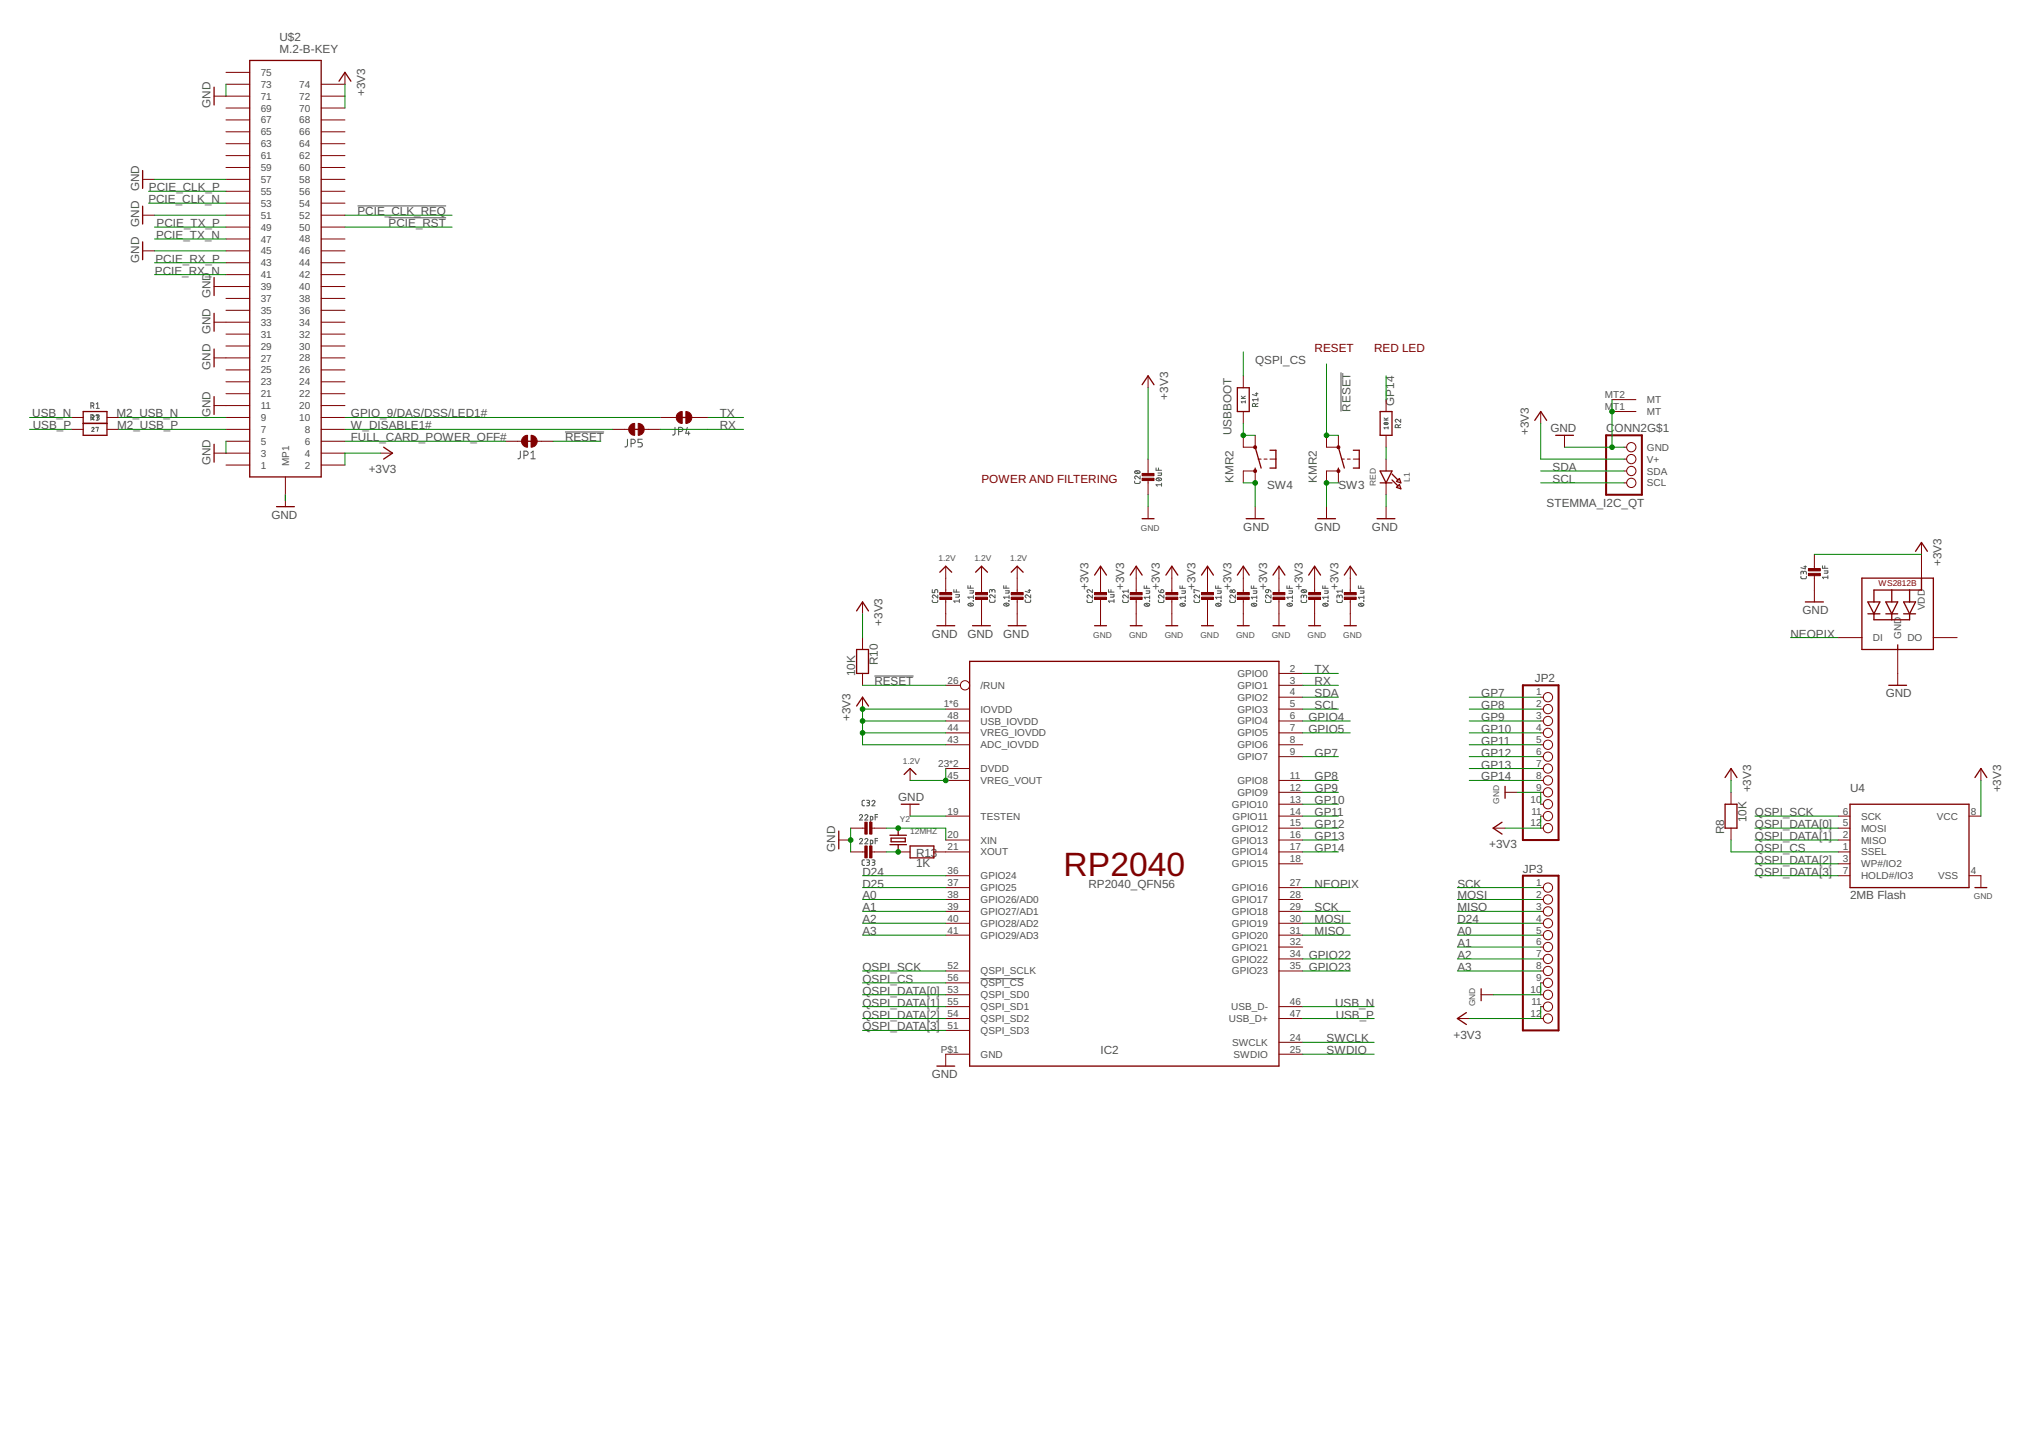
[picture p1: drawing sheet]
<svg xmlns="http://www.w3.org/2000/svg" width="297mm" height="210mm" viewBox="0 0 297 210" stroke-linecap="round" stroke-linejoin="round" font-family="sans-serif">
<g fill="none" stroke="#505050" stroke-width=".15">
<path d="M52.2 30.1h13M56.8 31.8h8.4M13.3 59.2l.4-.1a.22 .22 0 0 0 0-.2 .22 .22 0 0 0-.2-.1h-.2v.8M13.5 59.2l.2 .4M14.1 59l.2-.2v.8M14.1 59.6h.4M181.3 58.2h.6M181.3 57.8l.3 .4M181.9 58.7h-.6l.1 .1M181.9 58.5v.3M181.9 57.8l-.4 .2M183.3 59.3l-.1-.4a.22 .22 0 0 0-.2 0 .22 .22 0 0 0-.1 .2v.2h.8"/>
<path d="M183.3 57.5h.4M183.5 57.3v.5l-.6-.2M183.7 58.9l-.4 .2M183.7 58.3h-.8l.2 .2M183.7 58.1v.4M195.8 54.4v5.7M13.3 61h.2a.22 .22 0 0 0 .2-.2 .22 .22 0 0 0-.2-.3h-.2v.8M13.4 60.8l.2-.2 .1 .1v.2l-.3 .3h.3M13.4 62.5l.2-.1h.1v.2l-.3 .4h.3M13.5 61l.2 .3M14 60.7l.4-.1-.2 .6M14 62.4h.4l-.2 .6"/>
<path d="M14.1 60.5l.3 .1 .1 .1-.1 .2h-.3M14.3 60.9a.22 .22 0 0 1 .2 .3l-.4 .1M76 65.8v1l-.2 .2h-.2M76.5 66.5h.3a.31 .31 0 0 0 .3-.3 .31 .31 0 0 0-.3-.4h-.3v1.2M77.5 67h.7M77.5 66.1l.4-.3v1.2M82.5 63.1h5.7M91.6 64.1v1l-.1 .1h-.3M92.2 64.7h.3a.31 .31 0 0 0 .3-.3 .31 .31 0 0 0-.3-.3h-.3v1.1M93.8 64.1h-.6v.5h.4a.33 .33 0 0 1 .2 .3 .33 .33 0 0 1-.2 .3h-.4M98.6 62.4v.9l-.2 .2h-.2M99.1 63h.3a.31 .31 0 0 0 .3-.3 .31 .31 0 0 0-.3-.3h-.3v1.1"/>
<path d="M100.4 62.4l-.3 .8h.7M100.6 63v.5M165.7 70.2v.3l.2 .1 .5-.1 .1-.3M165.7 68.8a.42 .42 0 0 1 .5-.1 .42 .42 0 0 1 .3 .3l-.6 .1-.2-.1zM165.9 68.7l.4 .4M166.5 69.5v.4l-.4-.3a.22 .22 0 0 0-.4 0 .22 .22 0 0 0 .2 .3M168.8 68.3v.3h.8M168.9 69.9l.3-.2 .3 .1 .1 .2a.49 .49 0 0 1-.8 0zM169 69.8l.5 .3M169.1 69h.5v.4h-.5M169.2 68.3v.3M169.6 70.8h-.8l.2 .2"/>
<path d="M169.6 70.5v.5M202.1 61.3h.6M202.1 61l.4 .3M202.1 61.7a.33 .33 0 0 1 .6 .2 .31 .31 0 0 1-.3 .1 .31 .31 0 0 1-.3-.3zM202.2 61.7l.4 .3M202.7 62.4h-.6l.1 .2M202.7 62.3v.3M202.7 61l-.3 .2M204.2 62.4l-.1-.4-.3 .1v.3h.8M204.6 61.2v.4l-.5-.3a.22 .22 0 0 0-.3 0 .22 .22 0 0 0 .1 .3M204.6 62l-.4 .1M127.7 98.7h5.7"/>
<path d="M136.1 87.6l.1 .3h.1h.6v-.3M136.1 86.1v.4h.4v-.4h.2h.2v.4M136.9 86.8v.5l-.4-.4a.22 .22 0 0 0-.3 .1 .22 .22 0 0 0 .1 .3M139.3 86.1v.3h.8M139.6 86.8h.5l-.1 .3-.4 .1M139.7 86.1v.3M140.1 87.7h-.8l.2 .2M140.1 87.5v.4M141.4 85.5v.4h.8M141.4 88.2l.4-.2 .2 .1 .2 .2a.49 .49 0 0 1-.8 0zM141.5 88.1l.5 .3M141.6 86.2h.6l-.1 .4h-.5"/>
<path d="M141.7 85.5v.4M142.1 87.7h.1M142.2 87.2h-.8l.1 .2M142.2 86.9v.5M144.5 87.6v.2l.2 .1h.5l.1-.3M144.9 86.3l.1-.2h.2l.1 .4M144.9 86.4l-.1-.3-.1-.1-.2 .1v.4M145.3 86.8v.5l-.4-.4a.22 .22 0 0 0-.4 .1 .22 .22 0 0 0 .2 .3M146.6 85.5v.4h.8M146.6 88.2a.42 .42 0 0 1 .4-.2 .42 .42 0 0 1 .3 .3l-.5 .2-.2-.2zM146.7 88.1l.5 .3M146.8 86.2h.6l-.1 .4h-.5"/>
<path d="M146.9 85.5v.4M147.3 87.7h.1M147.4 87.2h-.8l.1 .2M147.4 86.9v.5M149.7 87.6v.2l.2 .1h.5l.1-.3M150.2 86.2h.3M150.3 86v.5l-.6-.2M150.5 86.8v.5l-.4-.4a.22 .22 0 0 0-.4 .1 .22 .22 0 0 0 .2 .3M158.7 87.6l.1 .3h.1h.5l.1-.3M159.5 86.8v.5l-.4-.4a.22 .22 0 0 0-.3 .1 .22 .22 0 0 0 .1 .3M159.5 86.1v.4l-.4-.4a.22 .22 0 0 0-.3 .1 .22 .22 0 0 0 .1 .3M161.9 86.1v.3h.8"/>
<path d="M162.2 86.8h.5l-.1 .3-.4 .1M162.2 86.1v.3M162.7 87.7h-.8l.2 .2M162.7 87.5v.4M164 87.6v.3h.1h.6l.1-.3M164.8 86.8v.5l-.5-.4a.22 .22 0 0 0-.3 .1 .22 .22 0 0 0 .1 .3M164.8 86.1v.4M164.8 86.3h-.8l.1 .2M167.1 85.5v.4h.8M167.1 88.2l.4-.1 .4 .1a.37 .37 0 0 1-.4 .3 .37 .37 0 0 1-.4-.3zM167.3 88.1l.4 .4M167.4 86.3h.5l-.1 .3h-.4"/>
<path d="M167.4 85.5v.4M167.9 87.8h.1M167.9 87v.4M167.9 87.2h-.8l.2 .2M169.2 87.6v.3h.2h.5l.1-.3M169.2 86.1l.1 .3 .2 .1M169.5 86.1a.23 .23 0 0 1 .4 0 .23 .23 0 0 1 0 .4h-.4zM170 86.8v.5l-.5-.4a.22 .22 0 0 0-.3 .1 .22 .22 0 0 0 .2 .3M172.3 85.5v.4h.8M172.3 88.2l.4-.1 .4 .1a.37 .37 0 0 1-.4 .3 .37 .37 0 0 1-.4-.3zM172.5 88.1l.4 .4M172.6 86.3h.5l-.1 .3h-.4"/>
<path d="M172.7 85.5v.4M173.1 87.8h.1M173.1 87.2h-.8l.2 .2M173.1 87v.4M174.4 87.6v.3h.2h.5l.1-.3M175.2 86.8v.5l-.5-.4a.22 .22 0 0 0-.3 .1 .22 .22 0 0 0 .2 .3M175.2 86.3l-.8-.2v.4h.1M177.5 85.5v.4h.8M177.5 88.2a.42 .42 0 0 1 .5-.2 .42 .42 0 0 1 .3 .4 .41 .41 0 0 1-.4 .1 .41 .41 0 0 1-.4-.3zM177.7 88.1l.4 .4M177.8 86.3h.5l-.1 .3h-.4M177.9 85.5v.4"/>
<path d="M178.3 87.8h.1M178.3 87.2h-.8l.2 .2M178.3 87v.4M179.6 87.6v.3h.2h.5l.1-.3M180.4 86.8v.5l-.4-.4a.22 .22 0 0 0-.4 .1 .22 .22 0 0 0 .2 .3M182.7 85.5v.4h.8M182.8 88.2a.41 .41 0 0 1 .4-.2 .41 .41 0 0 1 .3 .4 .4 .4 0 0 1-.4 .1 .4 .4 0 0 1-.3-.3zM182.9 88.1l.4 .4M183 86.3h.5v.3h-.5M183.1 85.5v.4M183.5 87.8h.1M183.5 87.2h-.8l.2 .2"/>
<path d="M183.5 87v.4M184.8 87.6v.3h.2h.5l.1-.3M184.8 86.2l.5-.1v.2a.23 .23 0 0 1-.3 .2 .23 .23 0 0 1-.2-.3zM185.3 86.1l.2 .1 .1 .2M185.6 86.8v.5l-.4-.4a.22 .22 0 0 0-.4 .1 .22 .22 0 0 0 .2 .3M187.9 85.5v.4h.8M188 88.2l.3-.1 .4 .1a.37 .37 0 0 1-.3 .3 .37 .37 0 0 1-.4-.3zM188.1 88.1l.5 .4M188.2 86.3h.5v.3h-.5M188.3 85.5v.4M188.7 87.8h.1M188.7 87.2h-.8l.2 .2"/>
<path d="M188.7 87v.4M190 87.6v.3h.2h.5l.1-.3M190.1 86.2l.3-.1h.3l.1 .2a.49 .49 0 0 1-.8 0zM190.2 86.1l.4 .4M190.4 87.1l.1-.2a.22 .22 0 0 1 .3 .2v.2M190.4 87.2v-.3l-.2-.1-.2 .1v.4M193.2 85.5v.4h.8M193.2 88.2a.42 .42 0 0 1 .4-.2 .42 .42 0 0 1 .3 .4 .41 .41 0 0 1-.4 .1 .41 .41 0 0 1-.3-.3zM193.3 88.1l.5 .4M193.4 86.3h.6v.3h-.6M193.5 85.5v.4M193.9 87.8h.1"/>
<path d="M194 87.2h-.8l.1 .2M194 87v.4M195.2 87.6l.1 .3h.1h.5l.1-.3M195.6 87.1l.1-.2h.2l.1 .4M195.6 87.2v-.3h-.3l-.1 .4M196 86.3h-.8l.2 .2M196 86.1v.4M198.4 85.5v.4h.8M198.4 88.2a.42 .42 0 0 1 .4-.2 .42 .42 0 0 1 .3 .4 .41 .41 0 0 1-.4 .1 .41 .41 0 0 1-.3-.3zM198.5 88.1l.5 .4M198.6 86.3h.6l-.1 .3h-.5M198.7 85.5v.4"/>
<path d="M199.1 87.8h.1M199.2 87.2h-.8l.1 .2M199.2 87v.4M263 84.1v.3l.2 .1h.5l.1-.4M263.4 83.6a.22 .22 0 0 1 .2-.2 .22 .22 0 0 1 .2 .2v.2M263.4 83.7l-.1-.2-.2-.1-.1 .4M263.4 82.7h.4M263.6 82.6v.4l-.6-.1M266.1 82.6v.4h.8M266.4 83.3h.5v.4h-.5M266.5 82.6v.4M266.9 84.3h-.8l.2 .2"/>
<path d="M266.9 84v.5M125.5 119.1a.22 .22 0 0 1 .3-.2 .22 .22 0 0 1 .1 .4l-.4 .4h.5M126.3 116.8l-.3 .1-.1 .1v.5l.4 .1M126.3 119.1a.22 .22 0 0 1 .3-.2 .22 .22 0 0 1 .1 .4l-.4 .4h.4M126.6 116.8h.2l.2 .2-.1 .2h-.3M126.8 117.2l.2 .1a.22 .22 0 0 1-.2 .3h-.2M127.1 119.7l.3-.1v-.4h-.3v.8M127.3 117a.22 .22 0 0 1 .3-.2 .22 .22 0 0 1 .1 .4l-.4 .4h.5M127.8 119.3h.4M128.2 118.9h-.4v.8M125.5 122.6a.22 .22 0 0 1 .3-.2 .22 .22 0 0 1 .1 .3l-.4 .5h.5M126.3 125.5h-.3l-.1 .2v.5l.4 .1"/>
<path d="M126.3 122.6a.22 .22 0 0 1 .3-.2 .22 .22 0 0 1 .1 .3l-.4 .5h.4M126.6 125.5h.3l.1 .2-.1 .2h-.3M126.8 125.9l.2 .1v.2l-.4 .1M127.1 123.2l.3-.1v-.4l-.3-.1v.8M127.3 125.5h.4l.1 .2-.1 .2h-.3M127.6 125.9l.1 .1v.2l-.4 .1M127.8 122.7h.4M128.2 122.4h-.4v.8M143.2 142.9h6.3"/>
<circle cx="179.8" cy="86.3" r=".18"/>
<circle cx="180.2" cy="86.3" r=".22"/>
</g>
<g fill="none" stroke="#800000" stroke-width=".19">
<path d="M31.3 12.7v2.6M36.5 8.8h10.4v60.8h-10.4zM49.5 11.9l.9-1.3 .8 1.3M20.8 24.9v2.6M20.8 30.1v2.6M20.8 35.3v2.6M31.3 40.5v2.6M31.3 45.7v2.6M31.3 50.9v2.7M31.3 57.9v2.6M166.8 56.2l.9-1.3 .8 1.3M180.7 56.6h1.7v3.5h-1.7z"/>
<path d="M12.1 60.1h3.5v3.4h-3.5zM12.1 61.8h3.5M31.3 64.9v2.6M40.4 74h2.6M56 65.3l1.3 .8-1.3 .9M76.8 64.4h1.2M92.4 62.7h1.2M99.4 60.9h1.2M166.8 75.7h1.7M182 75.7h2.6M183.3 68.3v.4M183.3 65.3l.9 3"/>
<path d="M185.5 65.7h.8v2.6h-.8M192.4 75.7h2.6M195.5 68.3v.4M195.5 65.3l.8 3M197.6 65.7h.9v2.6h-.9M201.1 75.7h2.6M201.5 68.7h1.8l-.9 1.8zM201.5 70.5h1.8M201.5 60.1h1.8v3.4h-1.8zM203.3 70.1l.9 .8M203.3 69.2l.9 .9M203.9 70.3l.5-.5 .2 .7z"/>
<path d="M203.9 71.1l.5-.4 .2 .7zM224.1 61.4l.9-1.3 .9 1.3M227.2 63.5h2.6M125.1 94.8h1.7v3.5h-1.7zM125.1 89.2l.9-1.3 .8 1.3M136.8 91.3h2.6M137.2 83.5l.9-.8 .9 .8M141.6 96.5h45.2v59.1h-45.2zM142 91.3h2.6M142.5 83.5l.8-.8 .9 .8M147.2 91.3h2.6M147.7 83.5l.8-.8 .9 .8"/>
<path d="M159.9 91.3h1.7M159.9 83.9l.8-1.2 .9 1.2M165.1 91.3h1.7M165.1 83.9l.8-1.2 .9 1.2M170.3 91.3h1.7M170.3 83.9l.8-1.2 .9 1.2M175.5 91.3h1.7M175.5 83.9l.8-1.2 .9 1.2M180.7 91.3h1.7M180.7 83.9l.9-1.2 .8 1.2M185.9 91.3h1.7M185.9 83.9l.9-1.2 .8 1.2"/>
<path d="M191.1 91.3h1.7M191.1 83.9l.9-1.2 .8 1.2M196.3 91.3h1.8M196.3 83.9l.9-1.2 .9 1.2M263.7 87.9h2.6M271.9 84.4h10.4v10.4h-10.4zM272.8 87.9h1.7l-.8 1.7zM272.8 89.6h1.7M273.7 89.6v.9h5.2v-.9M275.4 87.9h1.7l-.8 1.7zM275.4 89.6h1.7M276.3 86.1v1.8"/>
<path d="M276.3 89.6v.9M277.1 94.1v.7M278 87.9h1.7l-.8 1.7zM278 89.6h1.7M278.9 86.1v1.8M279.7 80.5l.9-1.3 .9 1.3M280.6 84.4v1.7h-6.9v1.8M125.1 103.1l.9-1.3 .8 1.3M131.6 117.4h2.6M132 113.1l.9-.9 .9 .9M219.8 114.8v1.7M251.9 117.4h1.8v3.5h-1.8z"/>
<path d="M251.9 113.5l.9-1.3 .9 1.3M270.2 117.4h17.3v12.2h-17.3zM275.8 100h2.6M288.4 113.5l.9-1.3 .9 1.3M122.5 121.3v2.6M130 123.3h2.4M130 121.9h2.4M130.1 122.3h2.1v.6h-2.1zM131.2 120.9v1M131.2 123.3v1.1M132.9 123.5h3.5v1.7h-3.5zM219.4 120l-1.3 .9 1.3 .9"/>
<path d="M288.4 129.6h1.8M136.8 155.6h2.6M214.1 147.8l-1.3 .9 1.3 .8M216.3 144.3v1.8"/>
</g>
<g fill="none" stroke="#800000" stroke-width=".15">
<path d="M31.3 14h5.2M33 19.2h3.5M33 17.5h3.5M33 15.8h3.5M33 12.3h3.5M33 10.6h3.5M46.9 19.2h3.5M46.9 17.5h3.5M46.9 15.8h3.5M46.9 14h3.5M50.4 10.6v1.7h-3.5M20.8 36.6h1.8"/>
<path d="M20.8 31.4h1.8M20.8 26.2h1.8M33 38.4h3.5M33 36.6h3.5M33 34.9h3.5M33 33.1h3.5M33 31.4h3.5M33 29.7h3.5M33 27.9h3.5M33 26.2h3.5M33 24.4h3.5M33 22.7h3.5"/>
<path d="M33 21h3.5M46.9 38.4h3.5M46.9 36.6h3.5M46.9 34.9h3.5M46.9 33.1h3.5M46.9 31.4h3.5M46.9 29.7h3.5M46.9 27.9h3.5M46.9 26.2h3.5M46.9 24.4h3.5M46.9 22.7h3.5M46.9 21h3.5"/>
<path d="M31.3 59.2h5.2M31.3 52.2h5.2M31.3 47h5.2M31.3 41.8h5.2M33 57.5h3.5M33 55.7h3.5M33 54h3.5M33 50.5h3.5M33 48.8h3.5M33 45.3h3.5M33 43.6h3.5M33 40.1h3.5"/>
<path d="M46.9 59.2h3.5M46.9 57.5h3.5M46.9 55.7h3.5M46.9 54h3.5M46.9 52.2h3.5M46.9 50.5h3.5M46.9 48.8h3.5M46.9 47h3.5M46.9 45.3h3.5M46.9 43.6h3.5M46.9 41.8h3.5M46.9 40.1h3.5"/>
<path d="M167.7 54.9v1.7M181.6 54.9v1.7M202.4 58.3v1.8M235.4 58.3h3.5M10.4 62.7h1.7M10.4 60.9h1.7M15.6 62.7h1.8M15.6 60.9h1.8M31.3 66.1h5.2M33 67.9h3.5M33 64.4h3.5M33 62.7h3.5"/>
<path d="M33 60.9h3.5M41.7 69.6v4.4M46.9 67.9h3.5M46.9 66.1h3.5M46.9 64.4h3.5M46.9 62.7h3.5M46.9 60.9h3.5M55.6 66.1h1.7M73.8 64.4h2.4M78.4 64.4h2.4M89.5 62.7h2.3M94.1 62.7h2.3"/>
<path d="M96.4 60.9h2.4M101 60.9h2.4M167.7 67v2.3M167.7 70v2.2M167.7 74v1.7M181.6 70.5v-1.8h1.7v1.8M181.6 63.5v1.8h1.7v-1.8M181.6 60.1v1.7M183.3 74v1.7M183.7 67h.5M184.6 67h.4M185.5 67h.8"/>
<path d="M193.7 63.5v1.8h1.8v-1.8M193.7 70.5v-1.8h1.8v1.8M193.7 74v1.7M195.9 67h.4M196.8 67h.4M197.6 67h.9M202.4 63.5v1.8M202.4 67v1.7M202.4 70.5v1.7M202.4 74v1.7M225 60.1v1.7M228.5 63.5v1.8"/>
<path d="M235.4 60.1h3.5M237.2 67h.4M237.2 68.7h.4M237.2 65.3h.4M237.2 70.5h.4M280.6 79.2v5.2M126 87.9v1.7M126 93.1v1.7M126 98.3v1.7M138.1 82.7v4M138.1 87.3v4M143.3 82.7v4"/>
<path d="M143.3 87.3v4M148.5 82.7v4M148.5 87.3v4M160.7 82.7v4M160.7 87.3v4M165.9 82.7v4M165.9 87.3v4M171.1 82.7v4M171.1 87.3v4M176.3 82.7v4M176.3 87.3v4M181.6 82.7v4"/>
<path d="M181.6 87.3v4M186.8 98.3h3.4M186.8 82.7v4M186.8 87.3v4M192 82.7v4M192 87.3v4M197.2 82.7v4M197.2 87.3v4M265 80.9v2.3M265 83.9v4M268.4 93.1h3.5M277.1 94.8v5.2"/>
<path d="M282.3 93.1h3.5M126 101.8v1.7M132.9 112.2v1.7M132.9 117.4v1.7M138.1 119.1h3.5M138.1 108.7h3.5M138.1 113.9h3.5M138.1 100h2.2M138.1 103.5h3.5M138.1 105.2h3.5M138.1 107h3.5M138.1 112.2h3.5"/>
<path d="M186.8 119.1h3.4M186.8 108.7h3.4M186.8 115.7h3.4M186.8 113.9h3.4M186.8 117.4h3.4M186.8 100h3.4M186.8 101.8h3.4M186.8 103.5h3.4M186.8 105.2h3.4M186.8 107h3.4M186.8 110.4h3.4M219.8 115.7h1.7"/>
<path d="M225 119.1h.4M225 108.7h.4M225 115.7h.4M225 113.9h.4M225 117.4h.4M225 101.8h.4M225 103.5h.4M225 105.2h.4M225 107h.4M225 110.4h.4M225 112.2h.4M252.8 112.2v1.7"/>
<path d="M252.8 115.7v1.7M268.4 119.1h1.8M287.5 119.1h1.8M289.3 112.2v1.7M122.5 122.6h1.7M124.2 120.9h2.3M124.2 124.4h2.3M127.2 120.9h2.2M127.2 124.4h2.2M131.2 124.4h1.7M136.4 124.4h5.2M138.1 122.6h3.5"/>
<path d="M138.1 127.8h3.5M138.1 129.6h3.5M138.1 131.3h3.5M138.1 133h3.5M138.1 134.8h3.5M138.1 136.5h3.5M186.8 120.9h3.4M186.8 122.6h3.4M186.8 124.4h3.4M186.8 126.1h3.4M186.8 129.6h3.4M186.8 131.3h3.4"/>
<path d="M186.8 133h3.4M186.8 134.8h3.4M186.8 140h3.4M186.8 136.5h3.4M186.8 138.2h3.4M218.1 120.9h1.7M225 120.9h.4M225 129.6h.4M225 131.3h.4M225 133h.4M225 134.8h.4M225 140h.4"/>
<path d="M225 136.5h.4M225 138.2h.4M252.8 120.9v1.7M268.4 120.9h1.8M268.4 122.6h1.8M268.4 124.4h1.8M268.4 126.1h1.8M268.4 127.8h1.8M287.5 127.8h1.8v1.8M138.1 141.7h3.5M138.1 146.9h3.5M138.1 148.7h3.5"/>
<path d="M138.1 143.5h3.5M138.1 145.2h3.5M138.1 150.4h3.5M141.6 153.9h-3.5v1.7M186.8 153.9h3.4M186.8 141.7h3.4M186.8 152.1h3.4M186.8 146.9h3.4M186.8 148.7h3.4M212.8 148.7h1.8M216.3 145.2h1.8M225 141.7h.4"/>
<path d="M225 146.9h.4M225 148.7h.4M225 143.5h.4M225 145.2h.4"/>
<circle cx="238.2" cy="65.3" r=".68"/>
<circle cx="238.2" cy="67" r=".68"/>
<circle cx="238.2" cy="68.7" r=".68"/>
<circle cx="238.2" cy="70.5" r=".68"/>
<circle cx="140.9" cy="100" r=".68"/>
<circle cx="226.1" cy="108.7" r=".68"/>
<circle cx="226.1" cy="113.9" r=".68"/>
<circle cx="226.1" cy="119.1" r=".68"/>
<circle cx="226.1" cy="107" r=".68"/>
<circle cx="226.1" cy="110.4" r=".68"/>
<circle cx="226.1" cy="101.8" r=".68"/>
<circle cx="226.1" cy="103.5" r=".68"/>
<circle cx="226.1" cy="112.2" r=".68"/>
<circle cx="226.1" cy="105.2" r=".68"/>
<circle cx="226.1" cy="117.4" r=".68"/>
<circle cx="226.1" cy="115.7" r=".68"/>
<circle cx="226.1" cy="131.3" r=".68"/>
<circle cx="226.1" cy="133" r=".68"/>
<circle cx="226.1" cy="136.5" r=".68"/>
<circle cx="226.1" cy="134.8" r=".68"/>
<circle cx="226.1" cy="129.6" r=".68"/>
<circle cx="226.1" cy="138.2" r=".68"/>
<circle cx="226.1" cy="140" r=".68"/>
<circle cx="226.1" cy="120.9" r=".68"/>
<circle cx="226.1" cy="145.2" r=".68"/>
<circle cx="226.1" cy="148.7" r=".68"/>
<circle cx="226.1" cy="146.9" r=".68"/>
<circle cx="226.1" cy="143.5" r=".68"/>
<circle cx="226.1" cy="141.7" r=".68"/>
</g>
<g fill="#800000" stroke="#800000" stroke-width=".15">
<path d="M195.3 65.1l.2-.1 .1 .1v.3h-.3z" fill-rule="evenodd"/>
<path d="M195.3 68.6h.3v.3h-.3z" fill-rule="evenodd"/>
<path d="M183.1 65.1l.2-.1 .2 .1v.3h-.4z" fill-rule="evenodd"/>
<path d="M183.1 68.6h.4v.3h-.4z" fill-rule="evenodd"/>
<path d="M77.6 63.5h.1a.91 .91 0 0 1 .7 .9h-.8z" fill-rule="evenodd"/>
<path d="M77.6 64.4h.8v.1a.86 .86 0 0 1-.8 .8z" fill-rule="evenodd"/>
<path d="M76.5 63.8l.5-.3v1.8a.87 .87 0 0 1-.8-.6 .87 .87 0 0 1 .3-.9z" fill-rule="evenodd"/>
<path d="M100.2 60.1h.1a.85 .85 0 0 1 .7 .8h-.8z" fill-rule="evenodd"/>
<path d="M100.2 60.9h.8v.1a.85 .85 0 0 1-.8 .8z" fill-rule="evenodd"/>
<path d="M98.9 60.5a.84 .84 0 0 1 .7-.4v1.7a.88 .88 0 0 1-.7-1.3z" fill-rule="evenodd"/>
<path d="M93.2 61.8h.1a.86 .86 0 0 1 .8 .9h-.9z" fill-rule="evenodd"/>
<path d="M93.2 62.7h.9v.1a.82 .82 0 0 1-.9 .7z" fill-rule="evenodd"/>
<path d="M92.1 62l.6-.2v1.7a.87 .87 0 0 1-.8-.5 .87 .87 0 0 1 .2-1z" fill-rule="evenodd"/>
</g>
<g fill="#800000" stroke="#800000" stroke-width=".15">
<path d="M166.8 69.8h1.7v.3h-1.7z"/>
<path d="M166.8 69.1h1.7v.3h-1.7z"/>
<path d="M165.1 87.2h1.7v.3h-1.7z"/>
<path d="M165.1 86.5h1.7v.3h-1.7z"/>
<path d="M159.9 87.2h1.7v.3h-1.7z"/>
<path d="M159.9 86.5h1.7v.3h-1.7z"/>
<path d="M142.5 86.5h1.7v.3h-1.7z"/>
<path d="M142.5 87.2h1.7v.3h-1.7z"/>
<path d="M147.7 86.5h1.7v.3h-1.7z"/>
<path d="M147.7 87.2h1.7v.3h-1.7z"/>
<path d="M137.2 87.2h1.8v.3h-1.8z"/>
<path d="M137.2 86.5h1.8v.3h-1.8z"/>
<path d="M170.3 87.2h1.7v.3h-1.7z"/>
<path d="M170.3 86.5h1.7v.3h-1.7z"/>
<path d="M175.5 87.2h1.7v.3h-1.7z"/>
<path d="M175.5 86.5h1.7v.3h-1.7z"/>
<path d="M180.7 87.2h1.7v.3h-1.7z"/>
<path d="M180.7 86.5h1.7v.3h-1.7z"/>
<path d="M185.9 87.2h1.7v.3h-1.7z"/>
<path d="M185.9 86.5h1.7v.3h-1.7z"/>
<path d="M191.1 87.2h1.7v.3h-1.7z"/>
<path d="M191.1 86.5h1.7v.3h-1.7z"/>
<path d="M196.3 87.2h1.8v.3h-1.8z"/>
<path d="M196.3 86.5h1.8v.3h-1.8z"/>
<path d="M127 120h.3v1.8h-.3z"/>
<path d="M126.3 120h.3v1.8h-.3z"/>
<path d="M127 123.5h.3v1.7h-.3z"/>
<path d="M126.3 123.5h.3v1.7h-.3z"/>
<path d="M264.1 83.7h1.7v.3h-1.7z"/>
<path d="M264.1 83h1.7v.3h-1.7z"/>
</g>
<path d="M234.5 63.5h5.3v8.7h-5.3zM222.4 100h5.2v22.6h-5.2zM222.4 127.8h5.2v22.6h-5.2z" fill="none" stroke="#800000" stroke-width=".3"/>
<g fill="none" stroke="#008000" stroke-width=".15">
<path d="M33 12.3v1.7M50.4 12.3v3.5M21.7 27.9h11.3M21.7 29.7h11.3M22.6 36.6h10.4M22.6 31.4h10.4M22.6 26.2h10.4M22.6 38.4h10.4M22.6 33.1h10.4M22.6 34.9h10.4M50.4 31.4h15.6M50.4 33.1h15.6"/>
<path d="M22.6 40.1h10.4M167.7 56.6v10.4M181.6 51.4v3.5M193.7 53.1v10.4h1.8M202.4 54.9v3.4M235.4 58.3v7M4.3 60.9h6.1M4.3 62.7h6.1M17.4 60.9h15.6M17.4 62.7h15.6M33 64.4v1.7M41.7 72.2v.9"/>
<path d="M50.4 64.4h23.4M50.4 60.9h46M50.4 62.7h39.1M55.6 66.1h-5.2v1.8M80.8 64.4h6.9M96.4 62.7h12.2M103.4 60.9h5.2M167.7 72.2v1.8M181.6 70.5h1.7v3.5M181.6 61.8v1.7h1.7M195.5 70.5h-1.8v3.5M202.4 65.3v1.7"/>
<path d="M202.4 72.2v1.8M225 70.5h12.2M225 61.8v5.2h12.2M225 68.7h12.2M228.5 65.3h8.7M126 89.6v3.5M190.2 98.3h5.3M261.5 93.1h6.9M265 80.9h15.6M126 105.2h12.1M126 107h12.1M126 100h12.1"/>
<path d="M132.9 119.1h5.2M138.1 103.5h-12.1v5.2h12.1M138.1 112.2v1.7h-5.2M190.2 119.1h5.3M190.2 115.7h5.3M190.2 103.5h5.3M190.2 105.2h7M190.2 107h7M190.2 101.8h5.3M190.2 113.9h5.3M190.2 100h5.3M190.2 110.4h5.3"/>
<path d="M190.2 117.4h5.3M214.6 103.5h10.4M214.6 105.2h10.4M214.6 107h10.4M214.6 108.7h10.4M214.6 101.8h10.4M214.6 113.9h10.4M214.6 110.4h10.4M214.6 112.2h10.4M221.5 115.7h3.5v1.7M225 119.1v1.8h-5.2M252.8 113.9v1.8"/>
<path d="M256.3 119.1h12.1M289.3 113.9v5.2M124.2 120.9v3.5M126 134.8h12.1M126 131.3h12.1M126 136.5h12.1M126 133h12.1M126 129.6h12.1M126 127.8h12.1M129.4 120.9h8.7v1.7M129.4 124.4h1.8M190.2 134.8h7"/>
<path d="M190.2 136.5h7M190.2 133h7M190.2 129.6h7M190.2 140h7M190.2 120.9h5.3M190.2 122.6h5.3M190.2 124.4h5.3M212.8 134.8h12.2M212.8 131.3h12.2M212.8 136.5h12.2M212.8 133h12.2M212.8 129.6h12.2"/>
<path d="M212.8 140h12.2M212.8 138.2h12.2M252.8 122.6v1.8h15.6M256.3 127.8h12.1M256.3 120.9h12.1M256.3 122.6h12.1M256.3 126.1h12.1M126 145.2h12.1M126 141.7h12.1M126 148.7h12.1M126 146.9h12.1M126 143.5h12.1"/>
<path d="M126 150.4h12.1M190.2 141.7h7M190.2 148.7h10.5M190.2 146.9h10.5M190.2 152.1h10.5M190.2 153.9h10.5M212.8 141.7h12.2M225 143.5v1.7h-6.9M225 146.9v1.8h-10.4"/>
</g>
<g fill="#008000" stroke="#008000" stroke-width=".15">
<circle cx="193.7" cy="70.5" r=".34"/>
<circle cx="235.4" cy="60.1" r=".34"/>
<circle cx="235.4" cy="65.3" r=".34"/>
<circle cx="124.2" cy="122.6" r=".34"/>
<circle cx="183.3" cy="70.5" r=".34"/>
<circle cx="126" cy="103.5" r=".34"/>
<circle cx="126" cy="105.2" r=".34"/>
<circle cx="126" cy="107" r=".34"/>
<circle cx="193.7" cy="63.5" r=".34"/>
<circle cx="138.1" cy="113.9" r=".34"/>
<circle cx="131.2" cy="120.9" r=".34"/>
<circle cx="131.2" cy="124.4" r=".34"/>
<circle cx="181.6" cy="63.5" r=".34"/>
</g>
<text font-size="4.9" fill="#800000" x="155.3" y="127.8">RP2040</text>
<g font-size="1.7" fill="#505050">
<text x="40.8" y="5.9">U$2</text>
<text x="40.8" y="7.7">M.2-B-KEY</text>
<text x="30.7" y="15.8" transform="rotate(-90 30.7 15.8)">GND</text>
<text x="53.3" y="14" transform="rotate(-90 53.3 14)">+3V3</text>
<text x="20.3" y="27.9" transform="rotate(-90 20.3 27.9)">GND</text>
<text x="21.7" y="29.7">PCIE_CLK_N</text>
<text x="21.8" y="27.9">PCIE_CLK_P</text>
<text x="20.3" y="33.1" transform="rotate(-90 20.3 33.1)">GND</text>
<text x="22.8" y="34.9">PCIE_TX_N</text>
<text x="22.9" y="33.1">PCIE_TX_P</text>
<text x="52.2" y="31.4">PCIE_CLK_REQ</text>
<text x="56.8" y="33.1">PCIE_RST</text>
<text x="20.3" y="38.4" transform="rotate(-90 20.3 38.4)">GND</text>
<text x="22.6" y="40.1">PCIE_RX_N</text>
<text x="22.7" y="38.4">PCIE_RX_P</text>
<text x="30.7" y="43.6" transform="rotate(-90 30.7 43.6)">GND</text>
<text x="30.7" y="54" transform="rotate(-90 30.7 54)">GND</text>
<text x="30.7" y="48.8" transform="rotate(-90 30.7 48.8)">GND</text>
<text x="183.3" y="53.1">QSPI_CS</text>
<text x="170.6" y="58.3" transform="rotate(-90 170.6 58.3)">+3V3</text>
<text x="203.6" y="59.2" transform="rotate(-90 203.6 59.2)">GP14</text>
<text x="4.7" y="60.9">USB_N</text>
<text x="4.8" y="62.7">USB_P</text>
<text x="17" y="60.9">M2_USB_N</text>
<text x="17.1" y="62.7">M2_USB_P</text>
<text x="30.7" y="60.9" transform="rotate(-90 30.7 60.9)">GND</text>
<text x="51.2" y="62.7">W_DISABLE1#</text>
<text x="51.2" y="64.4">FULL_CARD_POWER_OFF#</text>
<text x="51.2" y="60.9">GPIO_9/DAS/DSS/LED1#</text>
<text x="82.5" y="64.4">RESET</text>
<text x="105.1" y="60.9">TX</text>
<text x="105.1" y="62.7">RX</text>
<text x="179.8" y="63.5" transform="rotate(-90 179.8 63.5)">USBBOOT</text>
<text x="197.2" y="60.1" transform="rotate(-90 197.2 60.1)">RESET</text>
<text x="223.3" y="63.5" transform="rotate(-90 223.3 63.5)">+3V3</text>
<text x="226.4" y="63">GND</text>
<text x="234.6" y="63.1">C</text>
<text x="235.8" y="63.1">ONN2G$1</text>
<text x="30.7" y="67.9" transform="rotate(-90 30.7 67.9)">GND</text>
<text x="53.8" y="69.1">+3V3</text>
<text x="180.2" y="70.5" transform="rotate(-90 180.2 70.5)">KMR2</text>
<text x="185" y="71.4">SW4</text>
<text x="192.3" y="70.5" transform="rotate(-90 192.3 70.5)">KMR2</text>
<text x="195.5" y="71.4">SW3</text>
<text x="226.7" y="70.5">SCL</text>
<text x="226.7" y="68.8">SDA</text>
<text x="39.6" y="75.7">GND</text>
<text x="181.6" y="77.4">GND</text>
<text x="192" y="77.4">GND</text>
<text x="200.4" y="77.4">GND</text>
<text x="225.9" y="74">STEMMA_I2C_QT</text>
<text x="283.5" y="82.7" transform="rotate(-90 283.5 82.7)">+3V3</text>
<text x="159" y="86.1" transform="rotate(-90 159 86.1)">+3V3</text>
<text x="164.2" y="86.1" transform="rotate(-90 164.2 86.1)">+3V3</text>
<text x="169.4" y="86.1" transform="rotate(-90 169.4 86.1)">+3V3</text>
<text x="174.6" y="86.1" transform="rotate(-90 174.6 86.1)">+3V3</text>
<text x="179.8" y="86.1" transform="rotate(-90 179.8 86.1)">+3V3</text>
<text x="185" y="86.1" transform="rotate(-90 185 86.1)">+3V3</text>
<text x="190.2" y="86.1" transform="rotate(-90 190.2 86.1)">+3V3</text>
<text x="195.5" y="86.1" transform="rotate(-90 195.5 86.1)">+3V3</text>
<text x="263.2" y="89.6">GND</text>
<text x="128.9" y="91.3" transform="rotate(-90 128.9 91.3)">+3V3</text>
<text x="136.1" y="93.1">GND</text>
<text x="141.3" y="93.1">GND</text>
<text x="146.5" y="93.1">GND</text>
<text x="261.5" y="93.1">NEOPIX</text>
<text x="124.9" y="98.7" transform="rotate(-90 124.9 98.7)">10K</text>
<text x="127.7" y="100">RESET</text>
<text x="128.2" y="97.1" transform="rotate(-90 128.2 97.1)">R10</text>
<text x="192" y="101.8">SDA</text>
<text x="192" y="98.3">TX</text>
<text x="192" y="100">RX</text>
<text x="216.3" y="101.8">GP7</text>
<text x="224.1" y="99.6">JP2</text>
<text x="275.4" y="101.8">GND</text>
<text x="124.2" y="105.2" transform="rotate(-90 124.2 105.2)">+3V3</text>
<text x="191.1" y="105.2">GPIO4</text>
<text x="191.1" y="107">GPIO5</text>
<text x="192" y="103.5">SCL</text>
<text x="216.3" y="105.2">GP9</text>
<text x="216.3" y="103.5">GP8</text>
<text x="216.3" y="107">GP10</text>
<text x="192" y="113.9">GP8</text>
<text x="192" y="110.4">GP7</text>
<text x="216.3" y="108.7">GP11</text>
<text x="216.3" y="110.4">GP12</text>
<text x="216.3" y="112.2">GP13</text>
<text x="216.3" y="113.9">GP14</text>
<text x="131.2" y="116.9">GND</text>
<text x="192" y="115.7">GP9</text>
<text x="192" y="117.4">GP10</text>
<text x="192" y="119.1">GP11</text>
<text x="255.7" y="115.7" transform="rotate(-90 255.7 115.7)">+3V3</text>
<text x="256.3" y="119.1">QSPI_SCK</text>
<text x="270.2" y="115.7">U4</text>
<text x="292.2" y="115.7" transform="rotate(-90 292.2 115.7)">+3V3</text>
<text x="122" y="124.3" transform="rotate(-90 122 124.3)">GND</text>
<text x="133.8" y="125.1">R13</text>
<text x="192" y="120.9">GP12</text>
<text x="192" y="122.6">GP13</text>
<text x="192" y="124.3">GP14</text>
<text x="217.5" y="123.8">+3V3</text>
<text x="251.8" y="121.7" transform="rotate(-90 251.8 121.7)">R8</text>
<text x="255.1" y="120" transform="rotate(-90 255.1 120)">10K</text>
<text x="256.3" y="120.9">QSPI_DATA[0]</text>
<text x="256.3" y="122.6">QSPI_DATA[1]</text>
<text x="256.3" y="124.3">QSPI_CS</text>
<text x="126" y="127.8">D24</text>
<text x="126" y="131.3">A0</text>
<text x="126" y="129.6">D25</text>
<text x="133.8" y="126.6">1K</text>
<text x="159" y="129.6">RP2040_QFN56</text>
<text x="192" y="129.6">NEOPIX</text>
<text x="212.8" y="131.3">MOSI</text>
<text x="212.8" y="129.6">SCK</text>
<text x="222.4" y="127.4">JP3</text>
<text x="256.3" y="127.8">QSPI_DATA[3]</text>
<text x="256.3" y="126.1">QSPI_DATA[2]</text>
<text x="270.2" y="131.3">2MB Flash</text>
<text x="126" y="136.5">A3</text>
<text x="126" y="134.8">A2</text>
<text x="126" y="133">A1</text>
<text x="192" y="134.8">MOSI</text>
<text x="192" y="136.5">MISO</text>
<text x="192" y="133">SCK</text>
<text x="212.8" y="133">MISO</text>
<text x="212.8" y="134.8">D24</text>
<text x="212.8" y="136.5">A0</text>
<text x="126" y="141.7">QSPI_SCK</text>
<text x="126" y="143.5">QSPI_CS</text>
<text x="191.1" y="140">GPIO22</text>
<text x="191.1" y="141.7">GPIO23</text>
<text x="212.8" y="141.7">A3</text>
<text x="212.8" y="140">A2</text>
<text x="212.8" y="138.2">A1</text>
<text x="126" y="145.2">QSPI_DATA[0]</text>
<text x="126" y="146.9">QSPI_DATA[1]</text>
<text x="126" y="148.7">QSPI_DATA[2]</text>
<text x="195" y="146.9">USB_N</text>
<text x="195.1" y="148.7">USB_P</text>
<text x="126" y="150.4">QSPI_DATA[3]</text>
<text x="160.7" y="153.9">IC2</text>
<text x="193.7" y="152.1">SWCLK</text>
<text x="193.7" y="153.9">SWDIO</text>
<text x="212.3" y="151.6">+3V3</text>
<text x="136.1" y="157.4">GND</text>
</g>
<g font-size="1.7" fill="#800000">
<text x="192" y="51.4">RESET</text>
<text x="200.7" y="51.4">RED LED</text>
<text x="143.3" y="70.5">POWER AND FILTERING</text>
</g>
<g font-size="1.5" fill="#505050">
<text x="38.1" y="11.1">75</text>
<text x="38.1" y="16.3">69</text>
<text x="38.1" y="14.5">71</text>
<text x="38.1" y="12.8">73</text>
<text x="43.7" y="16.3">70</text>
<text x="43.7" y="14.5">72</text>
<text x="43.7" y="12.8">74</text>
<text x="38.1" y="23.2">61</text>
<text x="38.1" y="21.5">63</text>
<text x="38.1" y="19.8">65</text>
<text x="38.1" y="18">67</text>
<text x="43.7" y="23.2">62</text>
<text x="43.7" y="21.5">64</text>
<text x="43.7" y="19.8">66</text>
<text x="43.7" y="18">68</text>
<text x="38.1" y="28.4">55</text>
<text x="38.1" y="26.7">57</text>
<text x="38.1" y="25">59</text>
<text x="43.7" y="28.4">56</text>
<text x="43.7" y="26.7">58</text>
<text x="43.7" y="25">60</text>
<text x="38.1" y="35.4">47</text>
<text x="38.1" y="33.7">49</text>
<text x="38.1" y="31.9">51</text>
<text x="38.1" y="30.2">53</text>
<text x="43.7" y="35.4">48</text>
<text x="43.7" y="33.7">50</text>
<text x="43.7" y="31.9">52</text>
<text x="43.7" y="30.2">54</text>
<text x="38.1" y="40.6">41</text>
<text x="38.1" y="38.9">43</text>
<text x="38.1" y="37.1">45</text>
<text x="43.7" y="40.6">42</text>
<text x="43.7" y="38.9">44</text>
<text x="43.7" y="37.1">46</text>
<text x="38.1" y="47.6">33</text>
<text x="38.1" y="45.8">35</text>
<text x="38.1" y="44.1">37</text>
<text x="38.1" y="42.3">39</text>
<text x="43.7" y="47.6">34</text>
<text x="43.7" y="45.8">36</text>
<text x="43.7" y="44.1">38</text>
<text x="43.7" y="42.3">40</text>
<text x="38.1" y="52.8">27</text>
<text x="38.1" y="51">29</text>
<text x="38.1" y="49.3">31</text>
<text x="43.7" y="52.8">28</text>
<text x="43.7" y="51">30</text>
<text x="43.7" y="49.3">32</text>
<text x="38.1" y="59.7">11</text>
<text x="38.1" y="58">21</text>
<text x="38.1" y="56.2">23</text>
<text x="38.1" y="54.5">25</text>
<text x="43.7" y="59.7">20</text>
<text x="43.7" y="58">22</text>
<text x="43.7" y="56.2">24</text>
<text x="43.7" y="54.5">26</text>
<text x="234.4" y="59.8">MT1</text>
<text x="234.4" y="58.1">MT2</text>
<text x="240.5" y="58.9">MT</text>
<text x="38.1" y="64.9">5</text>
<text x="38.1" y="63.2">7</text>
<text x="38.1" y="61.5">9</text>
<text x="43.7" y="61.5">10</text>
<text x="44.5" y="64.9">6</text>
<text x="44.5" y="63.2">8</text>
<text x="240.5" y="65.8">GND</text>
<text x="240.5" y="60.6">MT</text>
<text x="38.1" y="68.4">1</text>
<text x="38.1" y="66.7">3</text>
<text x="42.2" y="68" transform="rotate(-90 42.2 68)">MP1</text>
<text x="44.5" y="68.4">2</text>
<text x="44.5" y="66.7">4</text>
<text x="240.5" y="67.5">V+</text>
<text x="240.5" y="69.3">SDA</text>
<text x="240.5" y="71">SCL</text>
<text x="281.1" y="89.1" transform="rotate(-90 281.1 89.1)">VDD</text>
<text x="273.5" y="93.6">DI</text>
<text x="277.6" y="93.2" transform="rotate(-90 277.6 93.2)">GND</text>
<text x="278.5" y="93.6">DO</text>
<text x="138.4" y="99.8">26</text>
<text x="143.2" y="100.5">/RUN</text>
<text x="180.7" y="98.8">GPIO0</text>
<text x="180.7" y="100.5">GPIO1</text>
<text x="188.4" y="98">2</text>
<text x="188.4" y="99.8">3</text>
<text x="188.4" y="101.5">4</text>
<text x="224.3" y="101.5">1</text>
<text x="137.8" y="103.3">1*6</text>
<text x="138.4" y="106.7">44</text>
<text x="138.4" y="105">48</text>
<text x="143.2" y="104">IOVDD</text>
<text x="143.2" y="107.5">VREG_IOVDD</text>
<text x="143.2" y="105.8">USB_IOVDD</text>
<text x="180.7" y="102.3">GPIO2</text>
<text x="180.7" y="104">GPIO3</text>
<text x="180.7" y="105.8">GPIO4</text>
<text x="180.7" y="107.5">GPIO5</text>
<text x="188.4" y="103.3">5</text>
<text x="188.4" y="105">6</text>
<text x="188.4" y="106.7">7</text>
<text x="224.3" y="103.3">2</text>
<text x="224.3" y="105">3</text>
<text x="224.3" y="106.7">4</text>
<text x="137" y="111.9">23*2</text>
<text x="138.4" y="108.5">43</text>
<text x="138.4" y="113.7">45</text>
<text x="143.2" y="109.2">ADC_IOVDD</text>
<text x="143.2" y="112.7">DVDD</text>
<text x="180.7" y="109.2">GPIO6</text>
<text x="180.7" y="111">GPIO7</text>
<text x="188.4" y="113.7">11</text>
<text x="188.4" y="108.5">8</text>
<text x="188.4" y="110.2">9</text>
<text x="224.3" y="108.5">5</text>
<text x="224.3" y="110.2">6</text>
<text x="224.3" y="111.9">7</text>
<text x="224.3" y="113.7">8</text>
<text x="138.4" y="118.9">19</text>
<text x="143.2" y="119.7">TESTEN</text>
<text x="143.2" y="114.4">VREG_VOUT</text>
<text x="179.9" y="117.9">GPIO10</text>
<text x="180" y="119.7">GPIO11</text>
<text x="180.7" y="116.2">GPIO9</text>
<text x="180.7" y="114.4">GPIO8</text>
<text x="188.4" y="115.4">12</text>
<text x="188.4" y="118.9">14</text>
<text x="188.4" y="117.2">13</text>
<text x="223.5" y="117.2">10</text>
<text x="223.6" y="118.9">11</text>
<text x="224.3" y="115.4">9</text>
<text x="269.1" y="118.9">6</text>
<text x="271.8" y="119.7">SCK</text>
<text x="282.9" y="119.7">VCC</text>
<text x="287.8" y="118.9">8</text>
<text x="138.4" y="122.4">20</text>
<text x="138.4" y="124.1">21</text>
<text x="143.2" y="123.1">XIN</text>
<text x="143.2" y="124.9">XOUT</text>
<text x="179.9" y="124.9">GPIO14</text>
<text x="179.9" y="121.4">GPIO12</text>
<text x="179.9" y="123.1">GPIO13</text>
<text x="188.4" y="125.8">18</text>
<text x="188.4" y="124.1">17</text>
<text x="188.4" y="120.6">15</text>
<text x="188.4" y="122.4">16</text>
<text x="223.5" y="120.6">12</text>
<text x="269.1" y="120.6">5</text>
<text x="269.1" y="122.4">2</text>
<text x="269.1" y="124.1">1</text>
<text x="269.1" y="125.8">3</text>
<text x="271.8" y="121.4">MOSI</text>
<text x="271.8" y="123.1">MISO</text>
<text x="271.8" y="124.9">SSEL</text>
<text x="138.4" y="131.1">38</text>
<text x="138.4" y="127.6">36</text>
<text x="138.4" y="129.3">37</text>
<text x="143.2" y="131.8">GPIO26/AD0</text>
<text x="143.2" y="128.3">GPIO24</text>
<text x="143.2" y="130.1">GPIO25</text>
<text x="179.9" y="130.1">GPIO16</text>
<text x="179.9" y="131.8">GPIO17</text>
<text x="179.9" y="126.6">GPIO15</text>
<text x="188.4" y="129.3">27</text>
<text x="188.4" y="131.1">28</text>
<text x="224.3" y="129.3">1</text>
<text x="224.3" y="131.1">2</text>
<text x="269.1" y="127.6">7</text>
<text x="271.8" y="126.6">WP#/IO2</text>
<text x="271.8" y="128.3">HOLD#/IO3</text>
<text x="283" y="128.3">VSS</text>
<text x="287.8" y="127.6">4</text>
<text x="138.4" y="132.8">39</text>
<text x="138.4" y="134.5">40</text>
<text x="138.4" y="136.3">41</text>
<text x="143.2" y="133.6">GPIO27/AD1</text>
<text x="143.2" y="135.3">GPIO28/AD2</text>
<text x="143.2" y="137">GPIO29/AD3</text>
<text x="179.9" y="133.6">GPIO18</text>
<text x="179.9" y="135.3">GPIO19</text>
<text x="179.9" y="137">GPIO20</text>
<text x="188.4" y="132.8">29</text>
<text x="188.4" y="134.5">30</text>
<text x="188.4" y="136.3">31</text>
<text x="224.3" y="132.8">3</text>
<text x="224.3" y="134.5">4</text>
<text x="224.3" y="136.3">5</text>
<text x="138.4" y="141.5">52</text>
<text x="138.4" y="143.2">56</text>
<text x="143.2" y="142.2">QSPI_SCLK</text>
<text x="143.2" y="144">QSPI_CS</text>
<text x="179.9" y="140.5">GPIO22</text>
<text x="179.9" y="142.2">GPIO23</text>
<text x="179.9" y="138.8">GPIO21</text>
<text x="188.4" y="139.7">34</text>
<text x="188.4" y="141.5">35</text>
<text x="188.4" y="138">32</text>
<text x="224.3" y="138">6</text>
<text x="224.3" y="139.7">7</text>
<text x="224.3" y="141.5">8</text>
<text x="224.3" y="143.2">9</text>
<text x="138.4" y="145">53</text>
<text x="138.4" y="146.7">55</text>
<text x="138.4" y="148.4">54</text>
<text x="143.2" y="145.7">QSPI_SD0</text>
<text x="143.2" y="147.5">QSPI_SD1</text>
<text x="143.2" y="149.2">QSPI_SD2</text>
<text x="179.5" y="149.2">USB_D+</text>
<text x="179.8" y="147.4">USB_D-</text>
<text x="188.4" y="146.7">46</text>
<text x="188.4" y="148.4">47</text>
<text x="223.5" y="145">10</text>
<text x="223.5" y="148.4">12</text>
<text x="223.6" y="146.7">11</text>
<text x="137.4" y="153.6">P$1</text>
<text x="138.4" y="150.2">51</text>
<text x="143.2" y="154.4">GND</text>
<text x="143.2" y="150.9">QSPI_SD3</text>
<text x="179.9" y="152.7">SWCLK</text>
<text x="180.2" y="154.4">SWDIO</text>
<text x="188.4" y="151.9">24</text>
<text x="188.4" y="153.6">25</text>
</g>
<g font-size="1.2" fill="#505050">
<text x="200.9" y="70.9" transform="rotate(-90 200.9 70.9)">RED</text>
<text x="205.9" y="70.3" transform="rotate(-90 205.9 70.3)">L1</text>
<text x="166.6" y="77.4">GND</text>
<text x="137.1" y="82">1.2V</text>
<text x="142.3" y="82">1.2V</text>
<text x="147.5" y="82">1.2V</text>
<text x="159.7" y="93.1">GND</text>
<text x="164.9" y="93.1">GND</text>
<text x="170.1" y="93.1">GND</text>
<text x="175.3" y="93.1">GND</text>
<text x="180.5" y="93.1">GND</text>
<text x="185.7" y="93.1">GND</text>
<text x="190.9" y="93.1">GND</text>
<text x="196.2" y="93.1">GND</text>
<text x="131.9" y="111.5">1.2V</text>
<text x="218.9" y="117.4" transform="rotate(-90 218.9 117.4)">GND</text>
<text x="131.4" y="120">Y2</text>
<text x="132.9" y="121.7">12MHZ</text>
<text x="288.2" y="131.3">GND</text>
<text x="215.4" y="146.9" transform="rotate(-90 215.4 146.9)">GND</text>
</g>
<text font-size="1.2" fill="#800000" x="274.3" y="85.6">WS2812B</text>
</svg>
